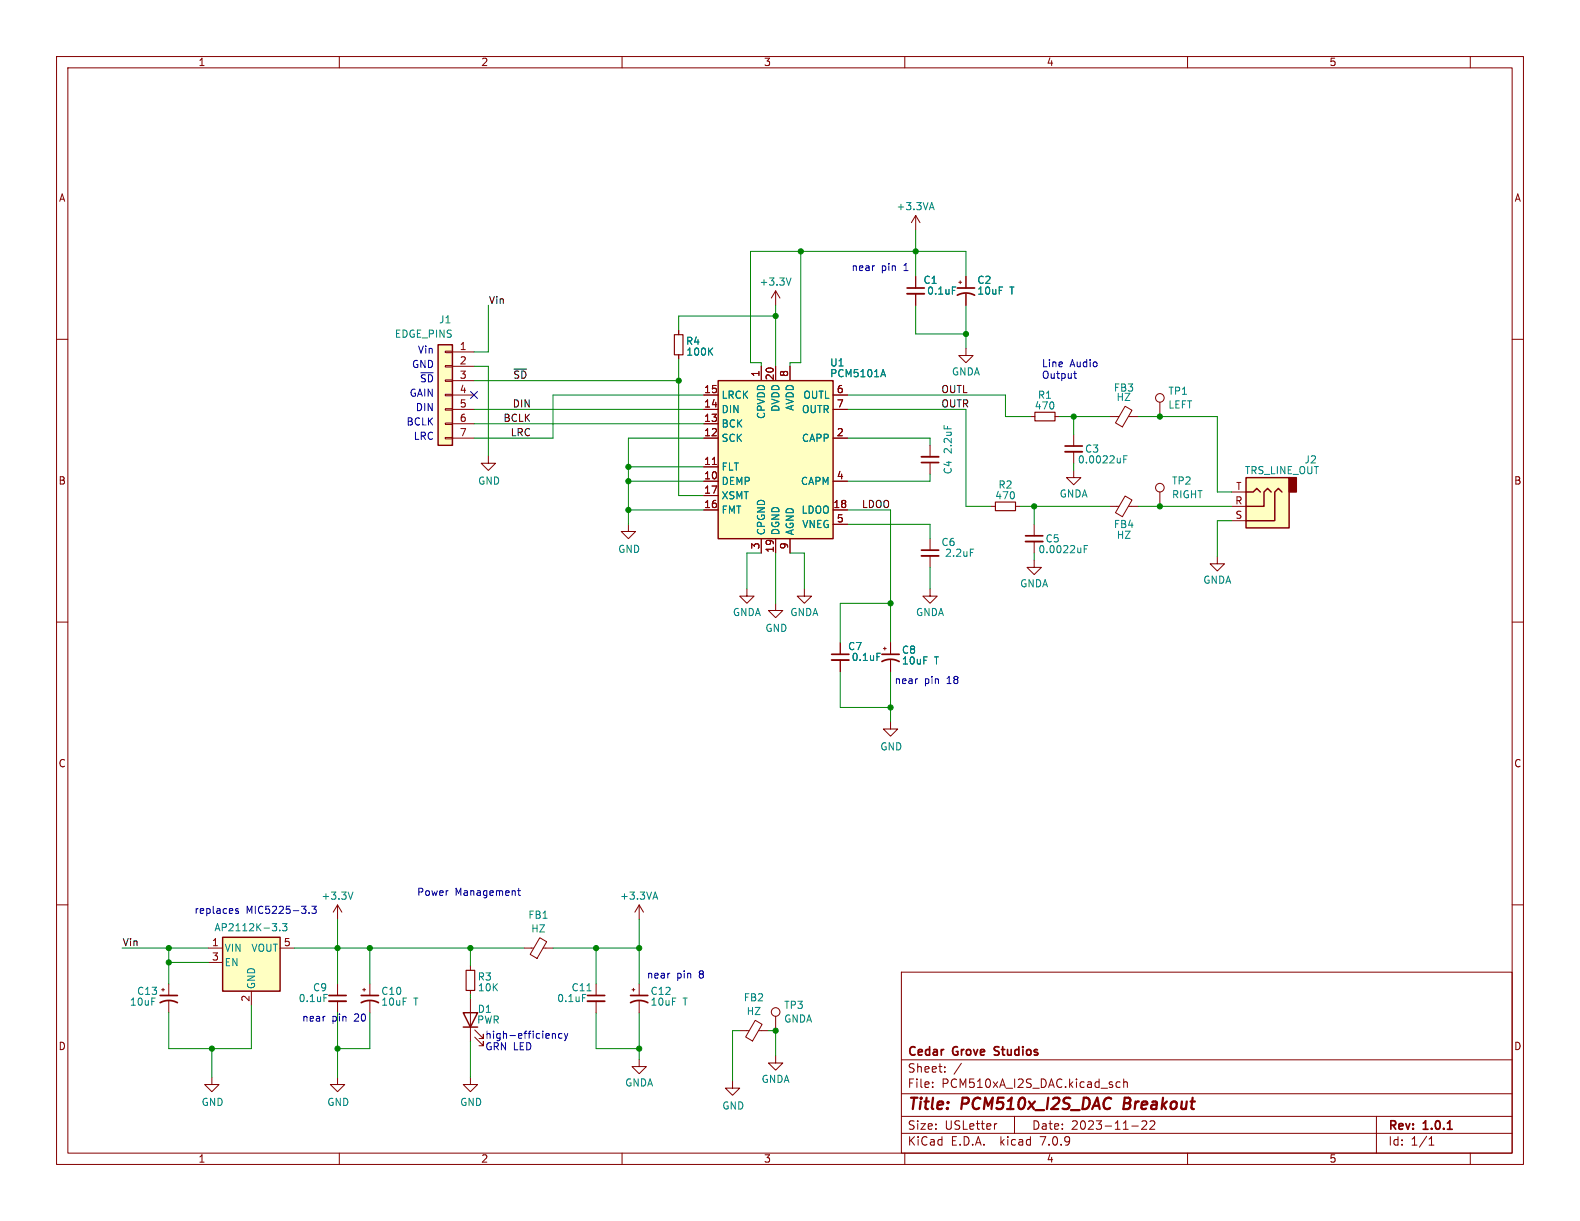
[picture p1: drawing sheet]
<svg xmlns="http://www.w3.org/2000/svg" width="279mm" height="216mm" viewBox="0 0 279 216" stroke-linecap="round" stroke-linejoin="round" font-family="sans-serif">
<g fill="none" stroke="#840000" stroke-width=".18">
<path d="M10 10h259.4v195.9h-259.4zM12 12h255.4v191.9h-255.4zM60 10v2M110 10v2M160 10v2M210 10v2M260 10v2M161.9 38.1v2.5M161.9 38.1l-.7 1.3M161.9 38.1l.8 1.3M10 60h2M120 58.4v.8"/>
<path d="M137.2 51.4l-.8 1.3M137.2 51.4v2.6M137.2 51.4l.7 1.3M161.9 48.9v2M161.9 51.9v2.1M169.5 49.9h.6M169.8 49.7v.5M170.8 48.9v2M170.8 51.9v2.1M267.4 60h2M78.7 77.3h1.3v.3h-1.3zM78.7 74.8h1.3v.3h-1.3z"/>
<path d="M78.7 72.3h1.3v.2h-1.3zM78.7 69.7h1.3v.3h-1.3zM78.7 67.2h1.3v.2h-1.3zM78.7 64.6h1.3v.3h-1.3zM78.7 62.1h1.3v.3h-1.3zM80 77.5h3.8M80 74.9h3.8M80 72.4h3.8M80 69.9h3.8M80 62.2h3.8M80 64.8h3.8M80 67.3h3.8"/>
<path d="M120 62.7v.8M124.5 77.5h2.5M124.5 74.9h2.5M124.5 72.4h2.5M124.5 69.9h2.5M134.6 64.8v2.5M137.2 64.8v2.5M139.7 64.8v2.5M147.3 77.5h2.6M147.3 72.4h2.6M147.3 69.9h2.6M164.5 78.7v2.1"/>
<path d="M170.8 61.6v1.3h1.3l-1.3 1.2-1.3-1.2h1.3M182.2 73.7h.8M186.6 73.7h.7M189.9 76.8v2.1M189.9 79.9v2M196.2 73.7h1.7M199 71.8l1.2 .7-1.7 3-1.2-.7zM199.5 73.7h1.8M205.1 71.1v2.6M86.4 80.6v1.3h1.2l-1.2 1.3-1.3-1.3h1.3M111.1 92.7v1.3h1.3l-1.3 1.3-1.2-1.3h1.2M124.5 85.1h2.5"/>
<path d="M124.5 82.6h2.5M124.5 90.2h2.5M124.5 87.6h2.5M126 82.1h.7M134.6 95.3v2.5M137.2 95.3v2.5M139.7 95.3v2.5M147.3 85.1h2.6M147.3 90.2h2.6M147.3 92.7h2.6M164.5 81.8v2M164.5 95.3v2"/>
<path d="M164.5 98.3v2M175.3 89.5h.7M179.6 89.5h.7M182.9 99.1v1.2h1.2l-1.2 1.3-1.3-1.3h1.3M182.9 92.7v2M182.9 95.8v2M189.9 83.2v1.3h1.2l-1.2 1.2-1.3-1.2h1.3M196.2 89.5h1.7M199 87.7l1.2 .7-1.7 3-1.2-.7zM199.5 89.5h1.8M205.1 87v2.5M215.3 98.4v1.3h1.2l-1.2 1.3-1.3-1.3h1.3"/>
<path d="M217.8 89.5h2.5M217.8 92.1h2.5M217.8 87h2.5M10 110h2M132.1 104.1v1.3h1.2l-1.2 1.3-1.3-1.3h1.3M137.2 106.7v1.3h1.2l-1.2 1.2-1.3-1.2h1.3M142.2 104.1v1.3h1.3l-1.3 1.3-1.2-1.3h1.2M148.6 113.7v2M148.6 116.7v2M156.2 114.7h.5M156.5 114.4v.5M157.5 113.7v2"/>
<path d="M157.5 116.7v2M164.5 104.1v1.3h1.2l-1.2 1.3-1.3-1.3h1.3M267.4 110h2M157.5 127.6v1.3h1.2l-1.2 1.3-1.3-1.3h1.3M10 160h2M267.4 160h2M28.6 175h.5M28.8 174.8v.5M29.8 174v2M29.8 177v2.1M36.8 167.6h2.6M36.8 170.2h2.6"/>
<path d="M44.4 175.3v2.5M49.5 167.6h2.6M59.7 160l-.8 1.3M59.7 160v2.6M59.7 174v2M59.7 177v2.1M59.7 160l.8 1.3M64.1 175h.5M64.4 174.8v.5M65.4 174v2M65.4 177v2.1M83.2 170.8v.8"/>
<path d="M83.2 175.1v.8M83.2 176.5v7.7M92.7 167.6h1.7M95.5 165.8l1.2 .7-1.7 3-1.2-.7zM96 167.6h1.8M105.4 174v2M105.4 177v2.1M111.8 175h.5M112 174.8v.5M113 160v2.6M113 174v2M113 177v2.1"/>
<path d="M113 160l-.7 1.3M113 160l.8 1.3M137.2 179.7v2.5M159.4 171.9h108v32h-108zM37.5 190.5v1.3h1.2l-1.2 1.2-1.3-1.2h1.3M59.7 190.5v1.3h1.3l-1.3 1.2-1.3-1.2h1.3M83.2 190.5v1.3h1.3l-1.3 1.2-1.3-1.2h1.3M83.9 183.4l1.6 1.5v-.7v.7h-.8M83.9 182.1l1.6 1.5v-.7v.7h-.8M113 187.3v1.3h1.3l-1.3 1.3-1.2-1.3h1.2M129.5 191.1v1.3h1.3l-1.3 1.3-1.2-1.3h1.2M130.8 182.2h1.7"/>
<path d="M133.6 180.4l1.2 .7-1.7 3-1.2-.7zM134.1 182.2h1.8M137.2 186.7v1.3h1.2l-1.2 1.2-1.3-1.2h1.3M159.4 197.4h108M159.4 193.4h108M159.4 187.4h108M164.9 192.1v.2M164.9 191.4v.1M167.1 189.4v.2M167.1 188.7v.1M170 188l-1.3 1.9M176.3 198.7l-.3 .1"/>
<path d="M179.4 197.4v3M197.4 192l.2 .3 .5-.1M198.1 191.4l-.5-.1-.2 .3M198.7 191.4l.2-.1 .4 .1 .1 .9M198.7 190.8v1.5M200.1 199.1h1.2M201.9 198.3l.6-.1 .2 .1 .1 .3-.9 1.1h.9M203.4 198.3l.5-.1 .2 .1 .1 .3-.9 1.1h.9M243.4 197.4v6.5M60 203.9v2M110 203.9v2M159.4 200.4h108"/>
<path d="M160 203.9v2M210 203.9v2M252.7 202.5h.9M252.7 201.4l.4-.4v1.5M260 203.9v2"/>
<circle cx="205.1" cy="70.4" r=".76"/>
<circle cx="205.1" cy="86.2" r=".76"/>
<circle cx="137.2" cy="178.9" r=".76"/>
</g>
<g fill="none" stroke="#840000" stroke-width=".3">
<path d="M160.4 50.9h3M169.3 52.2a3.2 3.2 0 0 1 3 0M169.3 50.9h3M188.3 78.9h3.1M162.9 97.3h3.1M162.9 81.8h3.1M181.4 94.7h3M147.1 115.7h3M156 117a3.2 3.2 0 0 1 3 0M156 115.7h3M28.3 177.3a3.2 3.2 0 0 1 3.1 0M28.3 176h3.1"/>
<path d="M58.2 176h3M63.9 177.3a3.2 3.2 0 0 1 3 0M63.9 176h3M103.9 176h3M111.5 177.3a3.2 3.2 0 0 1 3.1 0M111.5 176h3.1M175.8 186.5l.2 .1M175.9 185.2v.4M256 199.7h.8"/>
</g>
<path d="M198.9 194.1l-.2 2h.7" fill="none" stroke="#840000" stroke-width=".4"/>
<path d="M160.4 51.9h3M188.3 79.9h3.1M162.9 98.3h3.1M162.9 80.8h3.1M181.4 95.8h3M147.1 116.7h3M58.2 177h3M103.9 177h3" fill="none" stroke="#840000" stroke-width=".33"/>
<g fill="none" stroke="#008484" stroke-width=".18">
<path d="M164.5 36.7h.6M164.8 35.8l.4 1.3M139.9 49.2l-.4 1.2M168.4 50.7h.6M125.5 62.1l.5 .7M126 61.5l-.7 .8M155.9 66.3h.6M156.2 65.3l.4 1.3M166.9 75.2v.6M171.6 97.1h.6M191.7 97.1h.5M192.3 96.5h-.6v1.2"/>
<path d="M198.7 81.2h.4M199.3 80.6h-.6v1.3M155.1 115.5h.6M62.4 157.7l-.4 1.3M115.6 158.6h.6M115.9 157.7l.4 1.3M48.1 163.3h.8l-.4 .5M48.9 163.9v.6M49.5 164.5v.1M50 163.3h.7l-.4 .5 .4 .1v.6l-.2 .1-.5-.1M103.8 175.2h.7"/>
</g>
<path d="M119.3 59.2h1.5v3.5h-1.5zM183 72.9h3.6v1.5h-3.6zM176 88.8h3.6v1.5h-3.6zM82.4 171.6h1.5v3.5h-1.5z" fill="none" stroke="#840000" stroke-width=".2"/>
<path d="M77.5 61h2.5v17.7h-2.5zM127 67.3h20.3v28h-20.3zM220.3 84.5h7.7v8.8h-7.7zM220.3 87h1.3l.6-.6 .7 .6M224.8 87l-.6-.6-.7 .6v2.5h-3.2M226.7 87l-.6-.6-.7 .6v5.1h-5.1M39.4 165.7h10.1v9.6h-10.1zM81.9 179.1h2.6l-1.3 2.5zM81.9 181.6h2.6" fill="none" stroke="#840000" stroke-width=".25"/>
<g fill="#ffffc2" stroke="#ffffc2" stroke-width=".18">
<path d="M127 67.3h20.3v28h-20.3z"/>
<path d="M220.3 84.5h7.7v8.8h-7.7z"/>
<path d="M77.5 61h2.5v17.7h-2.5z"/>
<path d="M39.4 165.7h10.1v9.6h-10.1z"/>
</g>
<path d="M228 84.5h1.2v2.5h-1.2z" fill="#840000" stroke="#840000" stroke-width=".25"/>
<g fill="none" stroke="#0000c2" stroke-width=".18">
<path d="M189.9 66h.5M190.1 65.6v1.1l.3 .2M91.5 157.5h.5M91.7 157.1v1.1l.3 .1M42.1 160.7h-.3l-.2 .1 .1 .2 .4 .1v.4h-.5M54.6 161.4v.1M55.1 160.2h.8l-.4 .5 .4 .1v.6l-.2 .1-.6-.1M97.7 182.8v.8M97.7 182.9l.2-.1h.3v.8M99.4 182.8h-.4l-.2 .2 .1 .5h.5M99.8 182.8l.3 .8M100.1 183.6l-.3 .4"/>
<path d="M100.4 182.8l-.3 .8"/>
</g>
<g fill="none" stroke="#008400" stroke-width=".18">
<path d="M86.4 54v8.2h-2.6M137.2 55.9h-17.2v2.5M137.2 54v10.8M141.6 44.5v19.6h-1.9v.7M161.9 40.6v8.3M161.9 54v5.1h8.9M170.8 48.9v-4.4h-38.1v19.6h1.9v.7M170.8 54v7.6M83.8 72.4h40.7M83.8 64.8h2.6v15.8M83.8 67.3h36.2M83.8 74.9h40.7"/>
<path d="M120 63.5v24.1h4.5M124.5 69.9h-26.7v7.6h-14M124.5 77.5h-13.4v15.2M149.9 77.5h14.6v1.2M149.9 72.4h20.9v17.1h4.5M149.9 69.9h27.9v3.8h4.4M187.3 73.7h8.9M189.9 73.7v3.1M201.3 73.7h14v13.3h2.5M111.1 90.2h13.4M111.1 85.1h13.4M111.1 82.6h13.4"/>
<path d="M134.6 97.8h-2.5v6.3M137.2 97.8v8.9M139.7 97.8h2.5v6.3M149.9 90.2h7.6v23.5M149.9 92.7h14.6v2.6M164.5 83.8v1.3h-14.6M180.3 89.5h15.9M182.9 89.5v3.2M182.9 97.8v1.3M189.9 81.9v1.3M201.3 89.5h16.5M217.8 92.1h-2.5v6.3"/>
<path d="M148.6 118.7v6.4h8.9M157.5 106.7h-8.9v7M157.5 118.7v8.9M164.5 100.3v3.8M21.6 167.6h15.2M29.8 167.6v6.4M29.8 170.2h7M44.4 177.8v7.6h-14.6v-6.3M52.1 167.6h40.6M59.7 162.6v11.4M59.7 179.1v11.4M65.4 179.1v6.3h-5.7"/>
<path d="M65.4 167.6v6.4M83.2 167.6v3.2M83.2 175.9v.6M97.8 167.6h15.2M105.4 179.1v6.3h7.6M105.4 167.6v6.4M113 162.6v11.4M113 179.1v8.2M37.5 185.4v5.1M83.2 184.2v6.3M130.8 182.2h-1.3v8.9M135.9 182.2h1.3v4.5"/>
</g>
<path d="M83.2 69.2l1.2 1.3M84.4 69.2l-1.2 1.3" fill="none" stroke="#000084" stroke-width=".18"/>
<g fill="#008400" stroke="#008400" stroke-width=".18">
<circle cx="120" cy="67.3" r=".46"/>
<circle cx="111.1" cy="82.6" r=".46"/>
<circle cx="141.6" cy="44.5" r=".46"/>
<circle cx="137.2" cy="55.9" r=".46"/>
<circle cx="111.1" cy="85.1" r=".46"/>
<circle cx="111.1" cy="90.2" r=".46"/>
<circle cx="161.9" cy="44.5" r=".46"/>
<circle cx="157.5" cy="106.7" r=".46"/>
<circle cx="157.5" cy="125.1" r=".46"/>
<circle cx="29.8" cy="167.6" r=".46"/>
<circle cx="29.8" cy="170.2" r=".46"/>
<circle cx="37.5" cy="185.4" r=".46"/>
<circle cx="59.7" cy="167.6" r=".46"/>
<circle cx="59.7" cy="185.4" r=".46"/>
<circle cx="65.4" cy="167.6" r=".46"/>
<circle cx="170.8" cy="59.1" r=".46"/>
<circle cx="182.9" cy="89.5" r=".46"/>
<circle cx="205.1" cy="89.5" r=".46"/>
<circle cx="205.1" cy="73.7" r=".46"/>
<circle cx="189.9" cy="73.7" r=".46"/>
<circle cx="113" cy="167.6" r=".46"/>
<circle cx="105.4" cy="167.6" r=".46"/>
<circle cx="137.2" cy="182.2" r=".46"/>
<circle cx="83.2" cy="167.6" r=".46"/>
<circle cx="113" cy="185.4" r=".46"/>
</g>
<g font-size="2.8" fill="#840000">
<text x="160.4" y="196.8">Title:</text>
<text x="170.1" y="196.8">PCM510x_I2S_DAC</text>
<text x="199.5" y="196.8">Breakout</text>
</g>
<g font-size="2.1" fill="#840000">
<text x="160.4" y="189.9">Sheet:</text>
<text x="160.4" y="187.1">Cedar</text>
<text x="168.6" y="187.1">Grove</text>
<text x="176.5" y="187.1">Studios</text>
<text x="160.4" y="192.6">File:</text>
<text x="166.5" y="192.6">PCM510xA_I2S_DAC.kicad_sch</text>
<text x="160.4" y="202.8">KiCad</text>
<text x="160.4" y="200">Size:</text>
<text x="167.1" y="200">USLetter</text>
<text x="168.1" y="202.8">E.D.A.</text>
<text x="177" y="202.8">kicad</text>
<text x="182.4" y="200">Date:</text>
<text x="184.2" y="202.8">7.0.9</text>
<text x="189.4" y="200">2023-11-22</text>
<text x="245.4" y="200.2">Rev:</text>
<text x="245.4" y="202.8">Id:</text>
<text x="249.5" y="202.8">1/1</text>
<text x="251.8" y="200.2">1.0.1</text>
</g>
<g font-size="1.8" fill="#840000">
<text x="35" y="11.9">1</text>
<text x="85" y="11.9">2</text>
<text x="135" y="11.9">3</text>
<text x="185" y="11.9">4</text>
<text x="235" y="11.9">5</text>
<text x="10.3" y="35.9">A</text>
<text x="267.7" y="35.9">A</text>
<text x="81.2" y="62">1</text>
<text x="81.2" y="64.5">2</text>
<text x="81.2" y="67.1">3</text>
<text x="81.2" y="69.6">4</text>
<text x="124.4" y="69.6">15</text>
<text x="134.4" y="66.7" transform="rotate(-90 134.4 66.7)">1</text>
<text x="136.9" y="67.4" transform="rotate(-90 136.9 67.4)">20</text>
<text x="139.4" y="66.7" transform="rotate(-90 139.4 66.7)">8</text>
<text x="147.9" y="69.6">6</text>
<text x="81.2" y="72.1">5</text>
<text x="81.2" y="74.7">6</text>
<text x="81.2" y="77.2">7</text>
<text x="124.4" y="77.2">12</text>
<text x="124.4" y="74.7">13</text>
<text x="124.4" y="72.1">14</text>
<text x="147.9" y="77.2">2</text>
<text x="147.9" y="72.1">7</text>
<text x="124.4" y="82.3">11</text>
<text x="10.3" y="85.9">B</text>
<text x="124.4" y="84.8">10</text>
<text x="124.4" y="89.9">16</text>
<text x="124.4" y="87.4">17</text>
<text x="147.3" y="89.9">18</text>
<text x="147.9" y="84.8">4</text>
<text x="218.3" y="89.3">R</text>
<text x="218.5" y="86.7">T</text>
<text x="267.7" y="85.9">B</text>
<text x="147.9" y="92.5">5</text>
<text x="218.4" y="91.8">S</text>
<text x="134.4" y="97.2" transform="rotate(-90 134.4 97.2)">3</text>
<text x="136.9" y="97.8" transform="rotate(-90 136.9 97.8)">19</text>
<text x="139.4" y="97.2" transform="rotate(-90 139.4 97.2)">9</text>
<text x="10.3" y="135.9">C</text>
<text x="267.7" y="135.9">C</text>
<text x="37.4" y="167.4">1</text>
<text x="50.1" y="167.4">5</text>
<text x="37.4" y="169.9">3</text>
<text x="44.2" y="177.2" transform="rotate(-90 44.2 177.2)">2</text>
<text x="10.3" y="185.9">D</text>
<text x="267.7" y="185.9">D</text>
<text x="35" y="205.8">1</text>
<text x="85" y="205.8">2</text>
<text x="135" y="205.8">3</text>
<text x="185" y="205.8">4</text>
<text x="235" y="205.8">5</text>
</g>
<g font-size="1.8" fill="#008484">
<text x="158.4" y="37.4">+3.3VA</text>
<text x="134.2" y="50.7">+3.3V</text>
<text x="163.2" y="50.4">C1</text>
<text x="163.8" y="52.3">0.1uF</text>
<text x="172.7" y="50.4">C2</text>
<text x="172.7" y="52.3">10uF</text>
<text x="178.6" y="52.3">T</text>
<text x="69.7" y="59.9">EDGE_PINS</text>
<text x="77.5" y="57.4">J1</text>
<text x="121.2" y="61.2">R4</text>
<text x="121.3" y="63.1">100K</text>
<text x="146.7" y="65">U1</text>
<text x="127.5" y="70.7">LRCK</text>
<text x="142" y="70.7">OUTL</text>
<text x="146.7" y="66.9">PCM5101A</text>
<text x="168.2" y="66.6">GNDA</text>
<text x="183.4" y="70.7">R1</text>
<text x="196.9" y="69.4">FB3</text>
<text x="197.3" y="71.1">HZ</text>
<text x="206.5" y="70">TP1</text>
<text x="127.5" y="75.8">BCK</text>
<text x="127.5" y="73.3">DIN</text>
<text x="135.5" y="74.2" transform="rotate(-90 135.5 74.2)">CPVDD</text>
<text x="138" y="72.9" transform="rotate(-90 138 72.9)">DVDD</text>
<text x="140.6" y="72.7" transform="rotate(-90 140.6 72.7)">AVDD</text>
<text x="141.7" y="73.3">OUTR</text>
<text x="182.9" y="72.6">470</text>
<text x="206.5" y="72.4">LEFT</text>
<text x="127.5" y="83.4">FLT</text>
<text x="127.5" y="78.3">SCK</text>
<text x="141.7" y="78.3">CAPP</text>
<text x="168.5" y="84" transform="rotate(-90 168.5 84)">C4</text>
<text x="168.5" y="80.4" transform="rotate(-90 168.5 80.4)">2.2uF</text>
<text x="190.5" y="82.1">0.0022uF</text>
<text x="191.8" y="80.2">C3</text>
<text x="230.6" y="82.1">J2</text>
<text x="84.5" y="85.9">GND</text>
<text x="127.5" y="86">DEMP</text>
<text x="127.5" y="88.5">XSMT</text>
<text x="141.5" y="86">CAPM</text>
<text x="175.9" y="88.5">470</text>
<text x="176.5" y="86.6">R2</text>
<text x="187.3" y="88.2">GNDA</text>
<text x="207.1" y="85.9">TP2</text>
<text x="207.1" y="88.3">RIGHT</text>
<text x="220" y="84">TRS_LINE_OUT</text>
<text x="127.5" y="91">FMT</text>
<text x="135.5" y="94.7" transform="rotate(-90 135.5 94.7)">CPGND</text>
<text x="138" y="94.7" transform="rotate(-90 138 94.7)">DGND</text>
<text x="140.6" y="94.7" transform="rotate(-90 140.6 94.7)">AGND</text>
<text x="141.6" y="91">LDOO</text>
<text x="141.8" y="93.6">VNEG</text>
<text x="196.9" y="93.6">FB4</text>
<text x="197.4" y="95.5">HZ</text>
<text x="109.2" y="98">GND</text>
<text x="166.4" y="96.7">C6</text>
<text x="167" y="98.7">2.2uF</text>
<text x="183.5" y="98">0.0022uF</text>
<text x="184.8" y="96.1">C5</text>
<text x="180.3" y="104.1">GNDA</text>
<text x="212.7" y="103.4">GNDA</text>
<text x="129.5" y="109.1">GNDA</text>
<text x="135.3" y="111.9">GND</text>
<text x="139.7" y="109.1">GNDA</text>
<text x="161.9" y="109.1">GNDA</text>
<text x="149.9" y="115.2">C7</text>
<text x="150.5" y="117.1">0.1uF</text>
<text x="159.4" y="115.8">C8</text>
<text x="159.4" y="117.7">10uF</text>
<text x="165.2" y="117.7">T</text>
<text x="155.6" y="132.9">GND</text>
<text x="56.7" y="159.3">+3.3V</text>
<text x="109.5" y="159.3">+3.3VA</text>
<text x="37.8" y="164.9">AP2112K-3.3</text>
<text x="93.3" y="162.7">FB1</text>
<text x="93.8" y="165.1">HZ</text>
<text x="39.6" y="168.5">VIN</text>
<text x="39.6" y="171">EN</text>
<text x="44.4" y="168.5">VOUT</text>
<text x="84.4" y="173.6">R3</text>
<text x="22.9" y="178">10uF</text>
<text x="24.1" y="176.1">C13</text>
<text x="45.3" y="175" transform="rotate(-90 45.3 175)">GND</text>
<text x="52.7" y="177.4">0.1uF</text>
<text x="55.3" y="175.5">C9</text>
<text x="67.3" y="176.1">C10</text>
<text x="67.3" y="178">10uF</text>
<text x="73.1" y="178">T</text>
<text x="84.4" y="179.3">D1</text>
<text x="84.4" y="175.5">10K</text>
<text x="98.4" y="177.4">0.1uF</text>
<text x="101" y="175.5">C11</text>
<text x="114.9" y="176.1">C12</text>
<text x="114.9" y="178">10uF</text>
<text x="120.8" y="178">T</text>
<text x="131.4" y="177.3">FB2</text>
<text x="131.9" y="179.7">HZ</text>
<text x="138.6" y="178.6">TP3</text>
<text x="84.3" y="181.2">PWR</text>
<text x="138.6" y="181">GNDA</text>
<text x="134.6" y="191.7">GNDA</text>
<text x="35.6" y="195.8">GND</text>
<text x="57.8" y="195.8">GND</text>
<text x="81.3" y="195.8">GND</text>
<text x="110.4" y="192.3">GNDA</text>
<text x="127.6" y="196.4">GND</text>
</g>
<g font-size="1.8">
<text x="86.4" y="53.8">Vin</text>
<text x="90.7" y="67">~{SD}</text>
<text x="166.4" y="69.6">OUTL</text>
<text x="88.9" y="74.7">BCLK</text>
<text x="90.2" y="77.2">LRC</text>
<text x="90.6" y="72.1">DIN</text>
<text x="166.4" y="72.1">OUTR</text>
<text x="152.3" y="89.9">LDOO</text>
<text x="21.6" y="167.4">Vin</text>
</g>
<g font-size="1.8" fill="#0000c2">
<text x="150.5" y="48">near</text>
<text x="155.8" y="48">pin</text>
<text x="159.9" y="48">1</text>
<text x="72.8" y="65.2">GND</text>
<text x="73.8" y="62.6">Vin</text>
<text x="184.1" y="65">Line</text>
<text x="189.2" y="65">Audio</text>
<text x="72.3" y="70.2">GAIN</text>
<text x="74.2" y="67.7">~{SD}</text>
<text x="184.1" y="67.1">Output</text>
<text x="71.8" y="75.3">BCLK</text>
<text x="73.1" y="77.9">LRC</text>
<text x="73.4" y="72.8">DIN</text>
<text x="158.1" y="121">near</text>
<text x="163.5" y="121">pin</text>
<text x="167.5" y="121">18</text>
<text x="34.3" y="161.7">replaces</text>
<text x="43.5" y="161.7">MIC5225-3.3</text>
<text x="73.7" y="158.5">Power</text>
<text x="80.5" y="158.5">Management</text>
<text x="114.3" y="173.1">near</text>
<text x="119.6" y="173.1">pin</text>
<text x="123.7" y="173.1">8</text>
<text x="53.3" y="180.7">near</text>
<text x="58.7" y="180.7">pin</text>
<text x="62.8" y="180.7">20</text>
<text x="85.7" y="183.8">high-efficiency</text>
<text x="85.7" y="185.8">GRN LED</text>
</g>
</svg>
